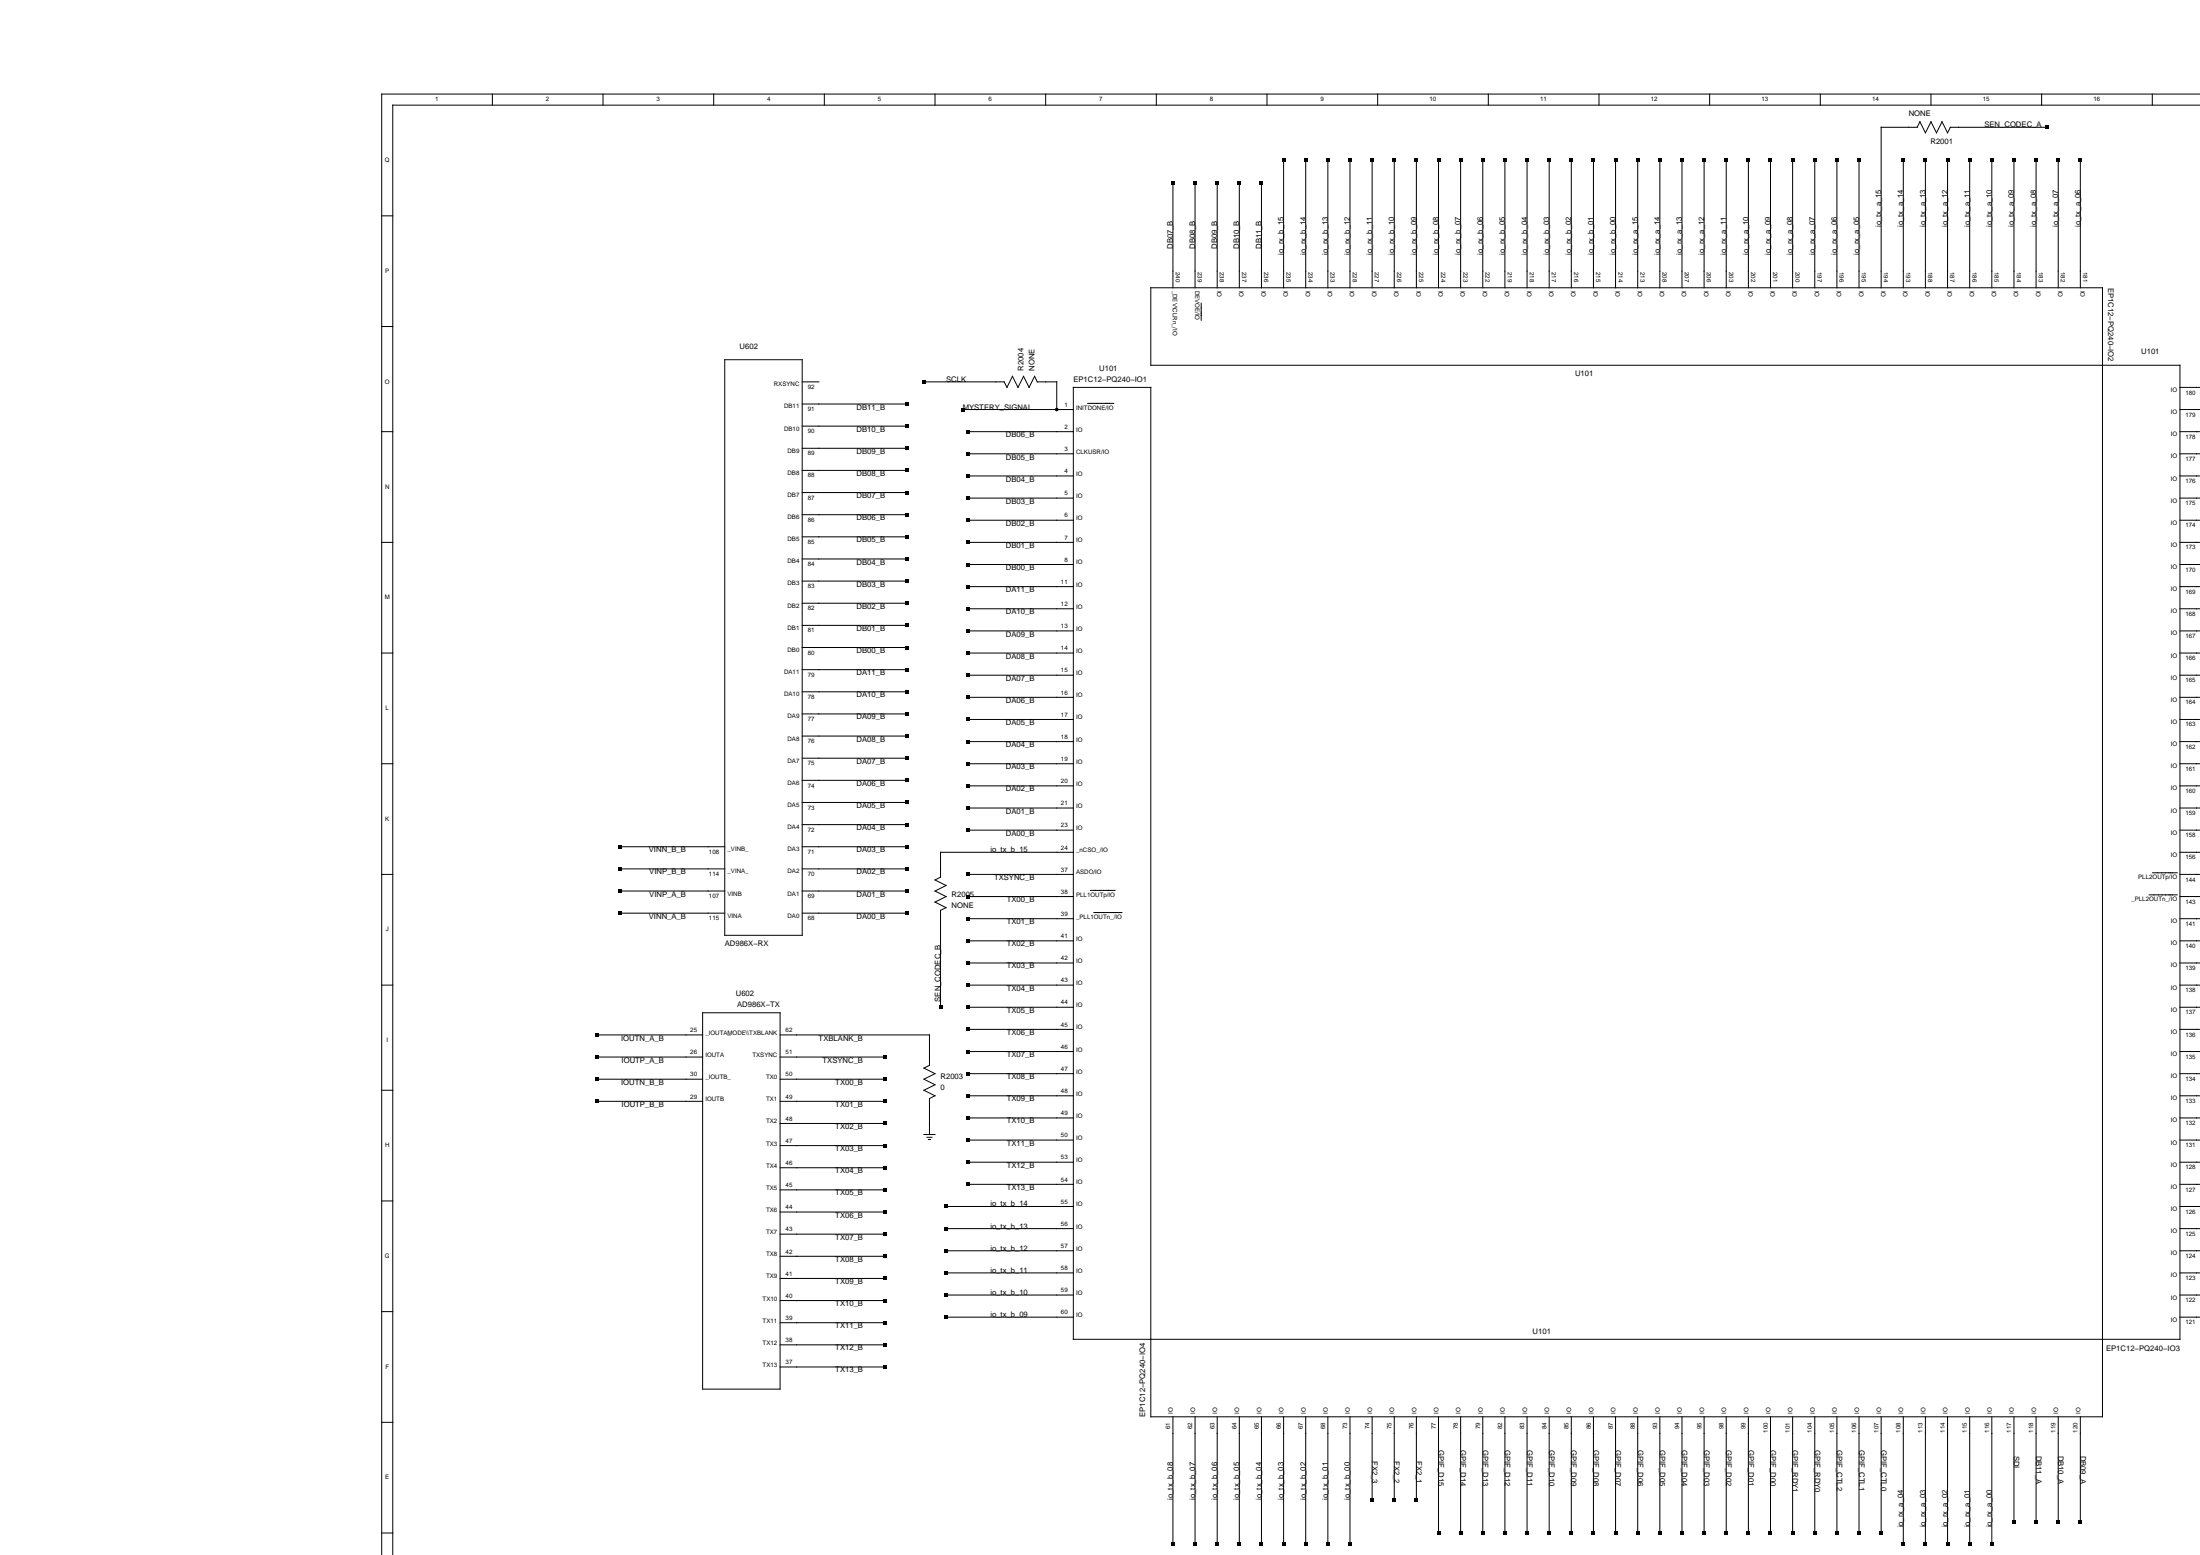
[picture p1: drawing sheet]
<svg xmlns="http://www.w3.org/2000/svg" width="297mm" height="210mm" viewBox="0 0 297 210" stroke-linecap="round" stroke-linejoin="round" font-family="sans-serif">
<g fill="none" stroke="#000" stroke-width=".14">
<path d="M66.5 12.7v1.5M81.4 12.7v1.5M96.4 12.7v1.5M111.3 12.7v1.5M126.2 12.7v1.5M141.2 12.7v1.5M156.1 12.7v1.5M171.1 12.7v1.5M186 12.7v1.5M200.9 12.7v1.5M215.9 12.7v1.5M230.8 12.7v1.5"/>
<path d="M245.8 12.7v1.5M258.8 17.2l.4-.8 .8 1.5 .7-1.5 .8 1.5 .7-1.5 .8 1.5 .3-.7h13.1M258.9 17.2h-4.9v21.6M260.7 12.7v1.5M275.7 12.7v1.5M290.6 12.7v1.5M297.1 12.7h-245.6v197.3M297.1 14.2h-244.1v195.8M51.5 29.1h1.5M155.4 38.8v10.5h138.9v131.5h-149.4v-128.5h10.5v138.9h128.5v-152.4zM158.4 24.7v14.1M161.4 24.7v14.1"/>
<path d="M164.3 24.7v14.1M167.3 24.7v14.1M170.3 24.7v14.1M173.3 21.7v17.1M176.3 21.7v17.1M179.3 21.7v17.1M182.3 21.7v17.1M185.3 21.7v17.1M188.2 21.7v17.1M191.2 21.7v17.1M194.2 21.7v17.1M197.2 21.7v17.1"/>
<path d="M200.2 21.7v17.1M203.2 21.7v17.1M206.2 21.7v17.1M209.2 21.7v17.1M212.2 21.7v17.1M215.1 21.7v17.1M218.1 21.7v17.1M221.1 21.7v17.1M224.1 21.7v17.1M227.1 21.7v17.1M230.1 21.7v17.1M233.1 21.7v17.1"/>
<path d="M236.1 21.7v17.1M239 21.7v17.1M242 21.7v17.1M245 21.7v17.1M248 21.7v17.1M251 21.7v17.1M257 21.7v17.1M260 21.7v17.1M263 21.7v17.1M265.9 21.7v17.1M268.9 21.7v17.1M271.9 21.7v17.1"/>
<path d="M274.9 21.7v17.1M277.9 21.7v17.1M280.9 21.7v17.1M51.5 58.3h1.5M51.5 44.1h1.5M97.9 48.6h10.4v77.7h-10.4zM108.3 57.5h14.2M108.3 54.5h14.2M108.3 51.5h2.3M124.7 51.5h10.9l.4 .8 .7-1.5 .7 1.5 .8-1.5 .7 1.5 .8-1.5 .4 .7h2.6v3.8M130 55.3h14.9M130.7 58.3h14.2"/>
<path d="M146.9 54.5h3.5M162.2 40.9v2.3M294.3 55.3h2.8M294.3 58.3h2.8M294.3 52.3h2.8M51.5 73.2h1.5M108.3 78.4h14.2M108.3 75.5h14.2M108.3 72.5h14.2M108.3 69.5h14.2M108.3 66.5h14.2M108.3 63.5h14.2"/>
<path d="M108.3 60.5h14.2M130.7 61.3h14.2M130.7 64.2h14.2M130.7 67.2h14.2M130.7 70.2h14.2M130.7 73.2h14.2M130.7 76.2h14.2M130.7 79.2h14.2M294.3 61.3h2.8M294.3 64.2h2.8M294.3 67.2h2.8M294.3 70.2h2.8"/>
<path d="M294.3 73.2h2.8M294.3 76.2h2.8M294.3 79.2h2.8M51.5 88.2h1.5M108.3 99.4h14.2M108.3 96.4h14.2M108.3 93.4h14.2M108.3 90.4h14.2M108.3 87.4h14.2M108.3 84.4h14.2M108.3 81.4h14.2M130.7 82.2h14.2"/>
<path d="M130.7 85.2h14.2M130.7 88.2h14.2M130.7 91.1h14.2M130.7 94.1h14.2M130.7 97.1h14.2M294.3 82.2h2.8M294.3 85.2h2.8M294.3 88.2h2.8M294.3 91.1h2.8M294.3 94.1h2.8M294.3 97.1h2.8M51.5 103.1h1.5"/>
<path d="M51.5 118h1.5M83.7 117.3h14.2M83.7 114.3h14.2M108.3 117.3h14.2M108.3 114.3h14.2M108.3 111.3h14.2M108.3 108.3h14.2M108.3 105.3h14.2M108.3 102.3h14.2M130.7 100.1h14.2M130.7 103.1h14.2M130.7 106.1h14.2"/>
<path d="M130.7 109.1h14.2M130.7 112.1h14.2M130.7 118h14.2M144.9 115h-17.9v3.4l-.8 .4 1.5 .7-1.5 .8 1.5 .7-1.5 .8 1.5 .7M290.6 117.8h3.4M294.3 100.1h2.8M294.3 103.1h2.8M294.3 106.1h2.8M294.3 109.1h2.8M294.3 112.1h2.8M294.3 115h2.8M294.3 118h2.8"/>
<path d="M51.5 133h1.5M80.7 139.7h14.2M83.7 123.3h14.2M83.7 120.3h14.2M94.9 136.7h10.4v50.8h-10.4zM105.3 139.7h20.2v4.1l-.8 .4 1.5 .7-1.5 .8 1.5 .7-1.5 .8 1.5 .7-.7 .4v4.8M108.3 123.3h14.2M108.3 120.3h14.2M127 122.9v13.1M127.7 122.5l-.7 .4M130.7 121h14.2M130.7 124h14.2"/>
<path d="M130.7 127h14.2M130.7 130h14.2M130.7 133h14.2M130.7 136h14.2M130.7 139h14.2M147.2 120.2h3.4M147.7 123.2h3.8M290.2 120.8h3.8M294.3 121h2.8M294.3 124h2.8M294.3 127h2.8M294.3 130h2.8"/>
<path d="M294.3 133h2.8M294.3 136h2.8M294.3 139h2.8M51.5 147.2h1.5M80.7 142.7h14.2M80.7 145.7h14.2M80.7 148.7h14.2M105.3 142.7h14.2M105.3 145.7h14.2M105.3 148.7h14.2M105.3 151.7h14.2M105.3 154.6h14.2"/>
<path d="M105.3 157.6h14.2M124.7 153.1h1.5M125.2 153.5h.6M125.3 153.8h.3M130.7 141.9h14.2M130.7 144.9h14.2M130.7 147.9h14.2M130.7 150.9h14.2M130.7 153.9h14.2M130.7 156.9h14.2M130.7 159.9h14.2M294.3 141.9h2.8"/>
<path d="M294.3 144.9h2.8M294.3 147.9h2.8M294.3 150.9h2.8M294.3 153.9h2.8M294.3 156.9h2.8M294.3 159.9h2.8M51.5 162.1h1.5M51.5 177.1h1.5M105.3 160.6h14.2M105.3 163.6h14.2M105.3 166.6h14.2M105.3 169.6h14.2"/>
<path d="M105.3 172.6h14.2M105.3 175.6h14.2M105.3 178.5h14.2M127.7 162.9h17.2M127.7 165.8h17.2M127.7 168.8h17.2M127.7 171.8h17.2M127.7 174.8h17.2M127.7 177.8h17.2M294.3 162.9h2.8M294.3 165.8h2.8M294.3 168.8h2.8"/>
<path d="M294.3 171.8h2.8M294.3 174.8h2.8M294.3 177.8h2.8M51.5 192h1.5M105.3 181.5h14.2M105.3 184.5h14.2M158.4 191.2v17.2M161.4 191.2v17.2M164.3 191.2v17.2M167.3 191.2v17.2M170.3 191.2v17.2M173.3 191.2v17.2"/>
<path d="M176.3 191.2v17.2M179.3 191.2v17.2M182.3 191.2v17.2M185.3 191.2v11.3M188.2 191.2v11.3M191.2 191.2v11.3M194.2 191.2v15.7M197.2 191.2v15.7M200.2 191.2v15.7M203.2 191.2v15.7M206.2 191.2v15.7M209.2 191.2v15.7"/>
<path d="M212.2 191.2v15.7M215.1 191.2v15.7M218.1 191.2v15.7M221.1 191.2v15.7M224.1 191.2v15.7M227.1 191.2v15.7M230.1 191.2v15.7M233.1 191.2v15.7M236.1 191.2v15.7M239 191.2v15.7M242 191.2v15.7M245 191.2v15.7"/>
<path d="M248 191.2v15.7M251 191.2v15.7M254 191.2v15.7M257 191.2v17.2M260 191.2v17.2M263 191.2v17.2M265.9 191.2v17.2M268.9 191.2v17.2M271.9 191.2v14.2M274.9 191.2v14.2M277.9 191.2v14.2M280.9 191.2v14.2"/>
<path d="M51.5 206.9h1.5"/>
</g>
<g fill="#000">
<path d="M276.2 17h.4v.4h-.4zM158.1 24.4h.5v.5h-.5zM161.1 24.4h.5v.5h-.5zM164.1 24.4h.5v.5h-.5zM167.1 24.4h.5v.5h-.5zM170.1 24.4h.4v.5h-.4zM173.1 21.4h.4v.5h-.4zM176.1 21.4h.4v.5h-.4zM179.1 21.4h.4v.5h-.4zM182 21.4h.5v.5h-.5zM185 21.4h.5v.5h-.5zM188 21.4h.5v.5h-.5z"/>
<path d="M191 21.4h.5v.5h-.5zM194 21.4h.4v.5h-.4zM197 21.4h.4v.5h-.4zM200 21.4h.4v.5h-.4zM203 21.4h.4v.5h-.4zM206 21.4h.4v.5h-.4zM208.9 21.4h.5v.5h-.5zM211.9 21.4h.5v.5h-.5zM214.9 21.4h.5v.5h-.5zM217.9 21.4h.5v.5h-.5zM220.9 21.4h.4v.5h-.4zM223.9 21.4h.4v.5h-.4z"/>
<path d="M226.9 21.4h.4v.5h-.4zM229.9 21.4h.4v.5h-.4zM232.8 21.4h.5v.5h-.5zM235.8 21.4h.5v.5h-.5zM238.8 21.4h.5v.5h-.5zM241.8 21.4h.5v.5h-.5zM244.8 21.4h.4v.5h-.4zM247.8 21.4h.4v.5h-.4zM250.8 21.4h.4v.5h-.4zM256.8 21.4h.4v.5h-.4zM259.7 21.4h.5v.5h-.5zM262.7 21.4h.5v.5h-.5z"/>
<path d="M265.7 21.4h.5v.5h-.5zM268.7 21.4h.5v.5h-.5zM271.7 21.4h.4v.5h-.4zM274.7 21.4h.4v.5h-.4zM277.7 21.4h.4v.5h-.4zM280.7 21.4h.4v.5h-.4zM122.3 57.3h.4v.4h-.4zM122.3 54.3h.4v.5h-.4zM124.5 51.3h.5v.5h-.5zM129.8 55.1h.4v.4h-.4zM130.5 58h.4v.5h-.4zM122.3 78.2h.4v.5h-.4z"/>
<path d="M122.3 75.2h.4v.5h-.4zM122.3 72.2h.4v.5h-.4zM122.3 69.3h.4v.4h-.4zM122.3 66.3h.4v.4h-.4zM122.3 63.3h.4v.4h-.4zM122.3 60.3h.4v.4h-.4zM130.5 79h.4v.4h-.4zM130.5 76h.4v.4h-.4zM130.5 73h.4v.4h-.4zM130.5 70h.4v.4h-.4zM130.5 67h.4v.5h-.4zM130.5 64h.4v.5h-.4z"/>
<path d="M130.5 61h.4v.5h-.4zM122.3 99.1h.4v.5h-.4zM122.3 96.1h.4v.5h-.4zM122.3 93.2h.4v.4h-.4zM122.3 90.2h.4v.4h-.4zM122.3 87.2h.4v.4h-.4zM122.3 84.2h.4v.4h-.4zM122.3 81.2h.4v.5h-.4zM130.5 99.9h.4v.4h-.4zM130.5 96.9h.4v.4h-.4zM130.5 93.9h.4v.5h-.4zM130.5 90.9h.4v.5h-.4z"/>
<path d="M130.5 87.9h.4v.5h-.4zM130.5 84.9h.4v.5h-.4zM130.5 82h.4v.4h-.4zM83.4 117.1h.5v.4h-.5zM83.4 114.1h.5v.4h-.5zM122.3 117.1h.4v.4h-.4zM122.3 114.1h.4v.4h-.4zM122.3 111.1h.4v.4h-.4zM122.3 108.1h.4v.4h-.4zM122.3 105.1h.4v.5h-.4zM122.3 102.1h.4v.5h-.4zM130.5 117.8h.4v.5h-.4z"/>
<path d="M130.5 111.8h.4v.5h-.4zM130.5 108.8h.4v.5h-.4zM130.5 105.9h.4v.4h-.4zM130.5 102.9h.4v.4h-.4zM80.4 139.5h.5v.4h-.5zM83.4 120.1h.5v.4h-.5zM83.4 123h.5v.5h-.5zM122.3 123h.4v.5h-.4zM122.3 120.1h.4v.4h-.4zM126.8 135.7h.4v.5h-.4zM130.5 138.7h.4v.5h-.4zM130.5 135.7h.4v.5h-.4z"/>
<path d="M130.5 132.8h.4v.4h-.4zM130.5 129.8h.4v.4h-.4zM130.5 126.8h.4v.4h-.4zM130.5 123.8h.4v.4h-.4zM130.5 120.8h.4v.4h-.4zM80.4 142.5h.5v.4h-.5zM80.4 148.4h.5v.5h-.5zM80.4 145.5h.5v.4h-.5zM119.3 157.4h.4v.5h-.4zM119.3 154.4h.4v.5h-.4zM119.3 151.4h.4v.5h-.4zM119.3 148.4h.4v.5h-.4z"/>
<path d="M119.3 145.5h.4v.4h-.4zM119.3 142.5h.4v.4h-.4zM130.5 159.6h.4v.5h-.4zM130.5 156.7h.4v.4h-.4zM130.5 153.7h.4v.4h-.4zM130.5 150.7h.4v.4h-.4zM130.5 147.7h.4v.4h-.4zM130.5 144.7h.4v.5h-.4zM130.5 141.7h.4v.5h-.4zM119.3 178.3h.4v.5h-.4zM119.3 175.3h.4v.5h-.4zM119.3 172.3h.4v.5h-.4z"/>
<path d="M119.3 169.4h.4v.4h-.4zM119.3 166.4h.4v.4h-.4zM119.3 163.4h.4v.4h-.4zM119.3 160.4h.4v.4h-.4zM127.5 162.6h.5v.5h-.5zM127.5 171.6h.5v.4h-.5zM127.5 165.6h.5v.5h-.5zM127.5 168.6h.5v.5h-.5zM127.5 174.6h.5v.4h-.5zM127.5 177.6h.5v.4h-.5zM119.3 184.3h.4v.4h-.4zM119.3 181.3h.4v.5h-.4z"/>
<path d="M158.1 208.2h.5v.5h-.5zM161.1 208.2h.5v.5h-.5zM164.1 208.2h.5v.5h-.5zM167.1 208.2h.5v.5h-.5zM170.1 208.2h.4v.5h-.4zM173.1 208.2h.4v.5h-.4zM176.1 208.2h.4v.5h-.4zM179.1 208.2h.4v.5h-.4zM182 208.2h.5v.5h-.5zM185 202.2h.5v.5h-.5zM188 202.2h.5v.5h-.5zM191 202.2h.5v.5h-.5z"/>
<path d="M194 206.7h.4v.5h-.4zM197 206.7h.4v.5h-.4zM200 206.7h.4v.5h-.4zM203 206.7h.4v.5h-.4zM206 206.7h.4v.5h-.4zM208.9 206.7h.5v.5h-.5zM211.9 206.7h.5v.5h-.5zM214.9 206.7h.5v.5h-.5zM217.9 206.7h.5v.5h-.5zM220.9 206.7h.4v.5h-.4zM223.9 206.7h.4v.5h-.4zM226.9 206.7h.4v.5h-.4z"/>
<path d="M229.9 206.7h.4v.5h-.4zM232.8 206.7h.5v.5h-.5zM235.8 206.7h.5v.5h-.5zM238.8 206.7h.5v.5h-.5zM241.8 206.7h.5v.5h-.5zM244.8 206.7h.4v.5h-.4zM247.8 206.7h.4v.5h-.4zM250.8 206.7h.4v.5h-.4zM253.8 206.7h.4v.5h-.4zM256.8 208.2h.4v.5h-.4zM259.7 208.2h.5v.5h-.5zM262.7 208.2h.5v.5h-.5z"/>
<path d="M265.7 208.2h.5v.5h-.5zM268.7 208.2h.5v.5h-.5zM271.7 205.2h.4v.5h-.4zM274.7 205.2h.4v.5h-.4zM277.7 205.2h.4v.5h-.4zM280.7 205.2h.4v.5h-.4z"/>
<circle cx="142.7" cy="55.3" r=".22"/>
</g>
<g font-size="1">
<text x="257.7" y="15.7">NONE</text>
<text x="267.9" y="17.2">SEN_CODEC_A</text>
<text x="260.6" y="19.4">R2001</text>
<text x="158.4" y="33.6" transform="rotate(-90 158.4 33.6)">DB07_B</text>
<text x="161.4" y="33.6" transform="rotate(-90 161.4 33.6)">DB08_B</text>
<text x="164.3" y="33.6" transform="rotate(-90 164.3 33.6)">DB09_B</text>
<text x="167.3" y="33.6" transform="rotate(-90 167.3 33.6)">DB10_B</text>
<text x="170.3" y="33.6" transform="rotate(-90 170.3 33.6)">DB11_B</text>
<text x="173.3" y="34.4" transform="rotate(-90 173.3 34.4)">io_rx_b_15</text>
<text x="176.3" y="34.4" transform="rotate(-90 176.3 34.4)">io_rx_b_14</text>
<text x="179.3" y="34.4" transform="rotate(-90 179.3 34.4)">io_rx_b_13</text>
<text x="182.3" y="34.4" transform="rotate(-90 182.3 34.4)">io_rx_b_12</text>
<text x="185.3" y="34.4" transform="rotate(-90 185.3 34.4)">io_rx_b_11</text>
<text x="188.2" y="34.4" transform="rotate(-90 188.2 34.4)">io_rx_b_10</text>
<text x="191.2" y="34.4" transform="rotate(-90 191.2 34.4)">io_rx_b_09</text>
<text x="194.2" y="34.4" transform="rotate(-90 194.2 34.4)">io_rx_b_08</text>
<text x="197.2" y="34.4" transform="rotate(-90 197.2 34.4)">io_rx_b_07</text>
<text x="200.2" y="34.4" transform="rotate(-90 200.2 34.4)">io_rx_b_06</text>
<text x="203.2" y="34.4" transform="rotate(-90 203.2 34.4)">io_rx_b_05</text>
<text x="206.2" y="34.4" transform="rotate(-90 206.2 34.4)">io_rx_b_04</text>
<text x="209.2" y="34.4" transform="rotate(-90 209.2 34.4)">io_rx_b_03</text>
<text x="212.2" y="34.4" transform="rotate(-90 212.2 34.4)">io_rx_b_02</text>
<text x="215.1" y="34.4" transform="rotate(-90 215.1 34.4)">io_rx_b_01</text>
<text x="218.1" y="34.4" transform="rotate(-90 218.1 34.4)">io_rx_b_00</text>
<text x="221.1" y="34.4" transform="rotate(-90 221.1 34.4)">io_rx_a_15</text>
<text x="224.1" y="34.4" transform="rotate(-90 224.1 34.4)">io_rx_a_14</text>
<text x="227.1" y="34.4" transform="rotate(-90 227.1 34.4)">io_rx_a_13</text>
<text x="230.1" y="34.4" transform="rotate(-90 230.1 34.4)">io_rx_a_12</text>
<text x="233.1" y="34.4" transform="rotate(-90 233.1 34.4)">io_rx_a_11</text>
<text x="236.1" y="34.4" transform="rotate(-90 236.1 34.4)">io_rx_a_10</text>
<text x="239" y="34.4" transform="rotate(-90 239 34.4)">io_rx_a_09</text>
<text x="242" y="34.4" transform="rotate(-90 242 34.4)">io_rx_a_08</text>
<text x="245" y="34.4" transform="rotate(-90 245 34.4)">io_rx_a_07</text>
<text x="248" y="34.4" transform="rotate(-90 248 34.4)">io_rx_a_06</text>
<text x="251" y="34.4" transform="rotate(-90 251 34.4)">io_rx_a_05</text>
<text x="254" y="30.6" transform="rotate(-90 254 30.6)">io_tx_a_15</text>
<text x="257" y="30.6" transform="rotate(-90 257 30.6)">io_tx_a_14</text>
<text x="260" y="30.6" transform="rotate(-90 260 30.6)">io_tx_a_13</text>
<text x="263" y="30.6" transform="rotate(-90 263 30.6)">io_tx_a_12</text>
<text x="265.9" y="30.6" transform="rotate(-90 265.9 30.6)">io_tx_a_11</text>
<text x="268.9" y="30.6" transform="rotate(-90 268.9 30.6)">io_tx_a_10</text>
<text x="271.9" y="30.6" transform="rotate(-90 271.9 30.6)">io_tx_a_09</text>
<text x="274.9" y="30.6" transform="rotate(-90 274.9 30.6)">io_tx_a_08</text>
<text x="277.9" y="30.6" transform="rotate(-90 277.9 30.6)">io_tx_a_07</text>
<text x="280.9" y="30.6" transform="rotate(-90 280.9 30.6)">io_tx_a_06</text>
<text x="284.6" y="38.8" transform="rotate(90 284.6 38.8)">EP1C12−PQ240−IO2</text>
<text x="99.9" y="47.1">U602</text>
<text x="289.1" y="47.8">U101</text>
<text x="127.7" y="51.5">SCLK</text>
<text x="138.2" y="50.1" transform="rotate(-90 138.2 50.1)">R2004</text>
<text x="139.7" y="50.1" transform="rotate(-90 139.7 50.1)">NONE</text>
<text x="144.9" y="51.5">EP1C12−PQ240−IO1</text>
<text x="148.4" y="50.1">U101</text>
<text x="212.7" y="50.8">U101</text>
<text x="115.7" y="58.3">DB10_B</text>
<text x="115.7" y="55.3">DB11_B</text>
<text x="130" y="55.3">MYSTERY_SIGNAL</text>
<text x="135.8" y="59">DB06_B</text>
<text x="115.7" y="64.3">DB08_B</text>
<text x="115.7" y="61.3">DB09_B</text>
<text x="135.8" y="65">DB04_B</text>
<text x="135.8" y="62">DB05_B</text>
<text x="115.7" y="70.2">DB06_B</text>
<text x="115.7" y="67.2">DB07_B</text>
<text x="135.8" y="71">DB02_B</text>
<text x="135.8" y="68">DB03_B</text>
<text x="115.7" y="76.2">DB04_B</text>
<text x="115.7" y="73.2">DB05_B</text>
<text x="135.8" y="77">DB00_B</text>
<text x="135.8" y="74">DB01_B</text>
<text x="115.7" y="82.2">DB02_B</text>
<text x="115.7" y="79.2">DB03_B</text>
<text x="135.8" y="82.9">DA10_B</text>
<text x="135.8" y="79.9">DA11_B</text>
<text x="115.7" y="88.1">DB00_B</text>
<text x="115.7" y="85.2">DB01_B</text>
<text x="135.8" y="88.9">DA08_B</text>
<text x="135.8" y="85.9">DA09_B</text>
<text x="115.7" y="94.1">DA10_B</text>
<text x="115.7" y="91.2">DA11_B</text>
<text x="135.8" y="94.9">DA06_B</text>
<text x="135.8" y="91.9">DA07_B</text>
<text x="115.7" y="100.1">DA08_B</text>
<text x="115.7" y="97.1">DA09_B</text>
<text x="135.8" y="100.8">DA04_B</text>
<text x="135.8" y="97.9">DA05_B</text>
<text x="115.7" y="106.1">DA06_B</text>
<text x="115.7" y="103.1">DA07_B</text>
<text x="135.8" y="106.8">DA02_B</text>
<text x="135.8" y="103.9">DA03_B</text>
<text x="115.7" y="112.1">DA04_B</text>
<text x="115.7" y="109.1">DA05_B</text>
<text x="135.8" y="112.8">DA00_B</text>
<text x="135.8" y="109.8">DA01_B</text>
<text x="87.6" y="115.1">VINN_B_B</text>
<text x="87.7" y="118">VINP_B_B</text>
<text x="115.7" y="118">DA02_B</text>
<text x="115.7" y="115.1">DA03_B</text>
<text x="133.7" y="115">io_tx_b_15</text>
<text x="134.2" y="118.8">TXSYNC_B</text>
<text x="87.6" y="124">VINN_A_B</text>
<text x="87.7" y="121">VINP_A_B</text>
<text x="115.7" y="124">DA00_B</text>
<text x="115.7" y="121">DA01_B</text>
<text x="128.5" y="121">R2005</text>
<text x="128.5" y="122.5">NONE</text>
<text x="135.9" y="124.8">TX01_B</text>
<text x="135.9" y="121.8">TX00_B</text>
<text x="97.9" y="127.8">AD986X−RX</text>
<text x="135.9" y="130.7">TX03_B</text>
<text x="135.9" y="127.8">TX02_B</text>
<text x="99.3" y="134.5">U602</text>
<text x="99.5" y="136">AD986X−TX</text>
<text x="127" y="135.2" transform="rotate(-90 127 135.2)">SEN_CODEC_B</text>
<text x="135.9" y="136.7">TX05_B</text>
<text x="135.9" y="133.7">TX04_B</text>
<text x="83.9" y="140.5">IOUTN_A_B</text>
<text x="83.9" y="143.4">IOUTP_A_B</text>
<text x="110.5" y="140.5">TXBLANK_B</text>
<text x="111.1" y="143.4">TXSYNC_B</text>
<text x="135.9" y="142.7">TX07_B</text>
<text x="135.9" y="139.7">TX06_B</text>
<text x="83.9" y="146.5">IOUTN_B_B</text>
<text x="83.9" y="149.4">IOUTP_B_B</text>
<text x="112.8" y="149.4">TX01_B</text>
<text x="112.8" y="146.4">TX00_B</text>
<text x="127" y="145.7">R2003</text>
<text x="127" y="147.2">0</text>
<text x="135.9" y="148.7">TX09_B</text>
<text x="135.9" y="145.7">TX08_B</text>
<text x="112.8" y="155.4">TX03_B</text>
<text x="112.8" y="152.4">TX02_B</text>
<text x="135.9" y="154.7">TX11_B</text>
<text x="135.9" y="151.6">TX10_B</text>
<text x="112.8" y="161.4">TX05_B</text>
<text x="112.8" y="158.4">TX04_B</text>
<text x="135.9" y="160.6">TX13_B</text>
<text x="135.9" y="157.6">TX12_B</text>
<text x="112.8" y="167.4">TX07_B</text>
<text x="112.8" y="164.3">TX06_B</text>
<text x="133.7" y="162.9">io_tx_b_14</text>
<text x="133.7" y="165.8">io_tx_b_13</text>
<text x="112.8" y="173.3">TX09_B</text>
<text x="112.8" y="170.3">TX08_B</text>
<text x="133.7" y="171.8">io_tx_b_11</text>
<text x="133.7" y="168.8">io_tx_b_12</text>
<text x="112.8" y="179.3">TX11_B</text>
<text x="112.8" y="176.3">TX10_B</text>
<text x="133.7" y="174.8">io_tx_b_10</text>
<text x="133.7" y="177.8">io_tx_b_09</text>
<text x="112.8" y="185.3">TX13_B</text>
<text x="112.8" y="182.3">TX12_B</text>
<text x="206.9" y="180.1">U101</text>
<text x="284.4" y="182.3">EP1C12−PQ240−IO3</text>
<text x="154.6" y="191.2" transform="rotate(-90 154.6 191.2)">EP1C12−PQ240−IO4</text>
<text x="185.3" y="197.2" transform="rotate(90 185.3 197.2)">FX2_3</text>
<text x="188.2" y="197.2" transform="rotate(90 188.2 197.2)">FX2_2</text>
<text x="191.2" y="197.2" transform="rotate(90 191.2 197.2)">FX2_1</text>
<text x="194.2" y="195.7" transform="rotate(90 194.2 195.7)">GPIF_D15</text>
<text x="197.2" y="195.7" transform="rotate(90 197.2 195.7)">GPIF_D14</text>
<text x="200.2" y="195.7" transform="rotate(90 200.2 195.7)">GPIF_D13</text>
<text x="203.2" y="195.7" transform="rotate(90 203.2 195.7)">GPIF_D12</text>
<text x="206.2" y="195.7" transform="rotate(90 206.2 195.7)">GPIF_D11</text>
<text x="209.2" y="195.7" transform="rotate(90 209.2 195.7)">GPIF_D10</text>
<text x="212.2" y="195.7" transform="rotate(90 212.2 195.7)">GPIF_D09</text>
<text x="215.1" y="195.7" transform="rotate(90 215.1 195.7)">GPIF_D08</text>
<text x="218.1" y="195.7" transform="rotate(90 218.1 195.7)">GPIF_D07</text>
<text x="221.1" y="195.7" transform="rotate(90 221.1 195.7)">GPIF_D06</text>
<text x="224.1" y="195.7" transform="rotate(90 224.1 195.7)">GPIF_D05</text>
<text x="227.1" y="195.7" transform="rotate(90 227.1 195.7)">GPIF_D04</text>
<text x="230.1" y="195.7" transform="rotate(90 230.1 195.7)">GPIF_D03</text>
<text x="233.1" y="195.7" transform="rotate(90 233.1 195.7)">GPIF_D02</text>
<text x="236.1" y="195.7" transform="rotate(90 236.1 195.7)">GPIF_D01</text>
<text x="239" y="195.7" transform="rotate(90 239 195.7)">GPIF_D00</text>
<text x="242" y="195.7" transform="rotate(90 242 195.7)">GPIF_RDY1</text>
<text x="245" y="195.7" transform="rotate(90 245 195.7)">GPIF_RDY0</text>
<text x="248" y="195.7" transform="rotate(90 248 195.7)">GPIF_CTL2</text>
<text x="251" y="195.7" transform="rotate(90 251 195.7)">GPIF_CTL1</text>
<text x="254" y="195.7" transform="rotate(90 254 195.7)">GPIF_CTL0</text>
<text x="271.9" y="196.5" transform="rotate(90 271.9 196.5)">SDI</text>
<text x="274.9" y="196.5" transform="rotate(90 274.9 196.5)">DB11_A</text>
<text x="277.9" y="196.5" transform="rotate(90 277.9 196.5)">DB10_A</text>
<text x="280.9" y="196.5" transform="rotate(90 280.9 196.5)">DB09_A</text>
<text x="158.4" y="202.5" transform="rotate(-90 158.4 202.5)">io_tx_b_08</text>
<text x="161.4" y="202.5" transform="rotate(-90 161.4 202.5)">io_tx_b_07</text>
<text x="164.3" y="202.5" transform="rotate(-90 164.3 202.5)">io_tx_b_06</text>
<text x="167.3" y="202.5" transform="rotate(-90 167.3 202.5)">io_tx_b_05</text>
<text x="170.3" y="202.5" transform="rotate(-90 170.3 202.5)">io_tx_b_04</text>
<text x="173.3" y="202.5" transform="rotate(-90 173.3 202.5)">io_tx_b_03</text>
<text x="176.3" y="202.5" transform="rotate(-90 176.3 202.5)">io_tx_b_02</text>
<text x="179.3" y="202.5" transform="rotate(-90 179.3 202.5)">io_tx_b_01</text>
<text x="182.3" y="202.5" transform="rotate(-90 182.3 202.5)">io_tx_b_00</text>
<text x="257" y="206.2" transform="rotate(-90 257 206.2)">io_rx_a_04</text>
<text x="260" y="206.2" transform="rotate(-90 260 206.2)">io_rx_a_03</text>
<text x="263" y="206.2" transform="rotate(-90 263 206.2)">io_rx_a_02</text>
<text x="265.9" y="206.2" transform="rotate(-90 265.9 206.2)">io_rx_a_01</text>
<text x="268.9" y="206.2" transform="rotate(-90 268.9 206.2)">io_rx_a_00</text>
</g>
<g font-size=".8">
<text x="58.8" y="13.7">1</text>
<text x="73.7" y="13.7">2</text>
<text x="88.7" y="13.7">3</text>
<text x="103.6" y="13.7">4</text>
<text x="118.5" y="13.7">5</text>
<text x="133.5" y="13.7">6</text>
<text x="148.4" y="13.7">7</text>
<text x="163.4" y="13.7">8</text>
<text x="178.3" y="13.7">9</text>
<text x="193" y="13.7">10</text>
<text x="208" y="13.7">11</text>
<text x="222.9" y="13.7">12</text>
<text x="237.8" y="13.7">13</text>
<text x="252.8" y="13.7">14</text>
<text x="267.7" y="13.7">15</text>
<text x="282.7" y="13.7">16</text>
<text x="52" y="21.9">Q</text>
<text x="52" y="36.8">P</text>
<text x="158.4" y="39.2" transform="rotate(90 158.4 39.2)">_DEV\CLRn_/IO</text>
<text x="158.7" y="36.7" transform="rotate(90 158.7 36.7)">240</text>
<text x="161.4" y="39.2" transform="rotate(90 161.4 39.2)">DEVOE/IO</text>
<text x="161.7" y="36.7" transform="rotate(90 161.7 36.7)">239</text>
<text x="164.3" y="39.2" transform="rotate(90 164.3 39.2)">IO</text>
<text x="164.7" y="36.7" transform="rotate(90 164.7 36.7)">238</text>
<text x="167.3" y="39.2" transform="rotate(90 167.3 39.2)">IO</text>
<text x="167.7" y="36.7" transform="rotate(90 167.7 36.7)">237</text>
<text x="170.3" y="39.2" transform="rotate(90 170.3 39.2)">IO</text>
<text x="170.7" y="36.7" transform="rotate(90 170.7 36.7)">236</text>
<text x="173.3" y="39.2" transform="rotate(90 173.3 39.2)">IO</text>
<text x="173.7" y="36.7" transform="rotate(90 173.7 36.7)">235</text>
<text x="176.3" y="39.2" transform="rotate(90 176.3 39.2)">IO</text>
<text x="176.7" y="36.7" transform="rotate(90 176.7 36.7)">234</text>
<text x="179.3" y="39.2" transform="rotate(90 179.3 39.2)">IO</text>
<text x="179.7" y="36.7" transform="rotate(90 179.7 36.7)">233</text>
<text x="182.3" y="39.2" transform="rotate(90 182.3 39.2)">IO</text>
<text x="182.6" y="36.7" transform="rotate(90 182.6 36.7)">228</text>
<text x="185.3" y="39.2" transform="rotate(90 185.3 39.2)">IO</text>
<text x="185.6" y="36.7" transform="rotate(90 185.6 36.7)">227</text>
<text x="188.2" y="39.2" transform="rotate(90 188.2 39.2)">IO</text>
<text x="188.6" y="36.7" transform="rotate(90 188.6 36.7)">226</text>
<text x="191.2" y="39.2" transform="rotate(90 191.2 39.2)">IO</text>
<text x="191.6" y="36.7" transform="rotate(90 191.6 36.7)">225</text>
<text x="194.2" y="39.2" transform="rotate(90 194.2 39.2)">IO</text>
<text x="194.6" y="36.7" transform="rotate(90 194.6 36.7)">224</text>
<text x="197.2" y="39.2" transform="rotate(90 197.2 39.2)">IO</text>
<text x="197.6" y="36.7" transform="rotate(90 197.6 36.7)">223</text>
<text x="200.2" y="39.2" transform="rotate(90 200.2 39.2)">IO</text>
<text x="200.6" y="36.7" transform="rotate(90 200.6 36.7)">222</text>
<text x="203.2" y="39.2" transform="rotate(90 203.2 39.2)">IO</text>
<text x="203.6" y="36.7" transform="rotate(90 203.6 36.7)">219</text>
<text x="206.2" y="39.2" transform="rotate(90 206.2 39.2)">IO</text>
<text x="206.6" y="36.7" transform="rotate(90 206.6 36.7)">218</text>
<text x="209.2" y="39.2" transform="rotate(90 209.2 39.2)">IO</text>
<text x="209.5" y="36.7" transform="rotate(90 209.5 36.7)">217</text>
<text x="212.2" y="39.2" transform="rotate(90 212.2 39.2)">IO</text>
<text x="212.5" y="36.7" transform="rotate(90 212.5 36.7)">216</text>
<text x="215.1" y="39.2" transform="rotate(90 215.1 39.2)">IO</text>
<text x="215.5" y="36.7" transform="rotate(90 215.5 36.7)">215</text>
<text x="218.1" y="39.2" transform="rotate(90 218.1 39.2)">IO</text>
<text x="218.5" y="36.7" transform="rotate(90 218.5 36.7)">214</text>
<text x="221.1" y="39.2" transform="rotate(90 221.1 39.2)">IO</text>
<text x="221.5" y="36.7" transform="rotate(90 221.5 36.7)">213</text>
<text x="224.1" y="39.2" transform="rotate(90 224.1 39.2)">IO</text>
<text x="224.5" y="36.7" transform="rotate(90 224.5 36.7)">208</text>
<text x="227.1" y="39.2" transform="rotate(90 227.1 39.2)">IO</text>
<text x="227.5" y="36.7" transform="rotate(90 227.5 36.7)">207</text>
<text x="230.1" y="39.2" transform="rotate(90 230.1 39.2)">IO</text>
<text x="230.5" y="36.7" transform="rotate(90 230.5 36.7)">206</text>
<text x="233.1" y="39.2" transform="rotate(90 233.1 39.2)">IO</text>
<text x="233.4" y="36.7" transform="rotate(90 233.4 36.7)">203</text>
<text x="236.1" y="39.2" transform="rotate(90 236.1 39.2)">IO</text>
<text x="236.4" y="36.7" transform="rotate(90 236.4 36.7)">202</text>
<text x="239" y="39.2" transform="rotate(90 239 39.2)">IO</text>
<text x="239.4" y="36.7" transform="rotate(90 239.4 36.7)">201</text>
<text x="242" y="39.2" transform="rotate(90 242 39.2)">IO</text>
<text x="242.4" y="36.7" transform="rotate(90 242.4 36.7)">200</text>
<text x="245" y="39.2" transform="rotate(90 245 39.2)">IO</text>
<text x="245.4" y="36.7" transform="rotate(90 245.4 36.7)">197</text>
<text x="248" y="39.2" transform="rotate(90 248 39.2)">IO</text>
<text x="248.4" y="36.7" transform="rotate(90 248.4 36.7)">196</text>
<text x="251" y="39.2" transform="rotate(90 251 39.2)">IO</text>
<text x="251.4" y="36.7" transform="rotate(90 251.4 36.7)">195</text>
<text x="254" y="39.2" transform="rotate(90 254 39.2)">IO</text>
<text x="254.4" y="36.7" transform="rotate(90 254.4 36.7)">194</text>
<text x="257" y="39.2" transform="rotate(90 257 39.2)">IO</text>
<text x="257.4" y="36.7" transform="rotate(90 257.4 36.7)">193</text>
<text x="260" y="39.2" transform="rotate(90 260 39.2)">IO</text>
<text x="260.3" y="36.7" transform="rotate(90 260.3 36.7)">188</text>
<text x="263" y="39.2" transform="rotate(90 263 39.2)">IO</text>
<text x="263.3" y="36.7" transform="rotate(90 263.3 36.7)">187</text>
<text x="265.9" y="39.2" transform="rotate(90 265.9 39.2)">IO</text>
<text x="266.3" y="36.7" transform="rotate(90 266.3 36.7)">186</text>
<text x="268.9" y="39.2" transform="rotate(90 268.9 39.2)">IO</text>
<text x="269.3" y="36.7" transform="rotate(90 269.3 36.7)">185</text>
<text x="271.9" y="39.2" transform="rotate(90 271.9 39.2)">IO</text>
<text x="272.3" y="36.7" transform="rotate(90 272.3 36.7)">184</text>
<text x="274.9" y="39.2" transform="rotate(90 274.9 39.2)">IO</text>
<text x="275.3" y="36.7" transform="rotate(90 275.3 36.7)">183</text>
<text x="277.9" y="39.2" transform="rotate(90 277.9 39.2)">IO</text>
<text x="278.3" y="36.7" transform="rotate(90 278.3 36.7)">182</text>
<text x="280.9" y="39.2" transform="rotate(90 280.9 39.2)">IO</text>
<text x="281.3" y="36.7" transform="rotate(90 281.3 36.7)">181</text>
<text x="52" y="51.8">O</text>
<text x="104.5" y="52.2">RXSYNC</text>
<text x="109.1" y="52.5">92</text>
<text x="293.1" y="52.9">IO</text>
<text x="295.1" y="53.3">180</text>
<text x="105.9" y="58.1">DB10</text>
<text x="105.9" y="55.1">DB11</text>
<text x="109.1" y="58.5">90</text>
<text x="109.1" y="55.5">91</text>
<text x="143.7" y="54.9">1</text>
<text x="143.7" y="57.9">2</text>
<text x="145.3" y="55.3">INITDONE/IO</text>
<text x="145.3" y="58.3">IO</text>
<text x="293.1" y="58.9">IO</text>
<text x="293.1" y="55.9">IO</text>
<text x="295.1" y="59.2">178</text>
<text x="295.1" y="56.2">179</text>
<text x="52" y="66">N</text>
<text x="106.3" y="64.1">DB8</text>
<text x="106.3" y="61.1">DB9</text>
<text x="109.1" y="64.4">88</text>
<text x="109.1" y="61.5">89</text>
<text x="143.7" y="60.9">3</text>
<text x="143.7" y="63.9">4</text>
<text x="145.3" y="61.3">CLKUSR/IO</text>
<text x="145.3" y="64.2">IO</text>
<text x="293.1" y="64.9">IO</text>
<text x="293.1" y="61.9">IO</text>
<text x="295.1" y="65.2">176</text>
<text x="295.1" y="62.2">177</text>
<text x="106.3" y="70.1">DB6</text>
<text x="106.3" y="67.1">DB7</text>
<text x="109.1" y="70.4">86</text>
<text x="109.1" y="67.5">87</text>
<text x="143.7" y="66.9">5</text>
<text x="143.7" y="69.8">6</text>
<text x="145.3" y="67.2">IO</text>
<text x="145.3" y="70.2">IO</text>
<text x="293.1" y="70.8">IO</text>
<text x="293.1" y="67.8">IO</text>
<text x="295.1" y="71.2">174</text>
<text x="295.1" y="68.2">175</text>
<text x="106.3" y="76.1">DB4</text>
<text x="106.3" y="73.1">DB5</text>
<text x="109.1" y="76.4">84</text>
<text x="109.1" y="73.4">85</text>
<text x="143.7" y="72.8">7</text>
<text x="143.7" y="75.8">8</text>
<text x="145.3" y="73.2">IO</text>
<text x="145.3" y="76.2">IO</text>
<text x="293.1" y="76.8">IO</text>
<text x="293.1" y="73.8">IO</text>
<text x="295.1" y="77.1">170</text>
<text x="295.1" y="74.2">173</text>
<text x="51.9" y="80.9">M</text>
<text x="106.3" y="82">DB2</text>
<text x="106.3" y="79">DB3</text>
<text x="109.1" y="82.4">82</text>
<text x="109.1" y="79.4">83</text>
<text x="143.2" y="78.8">11</text>
<text x="143.2" y="81.8">12</text>
<text x="145.3" y="79.2">IO</text>
<text x="145.3" y="82.2">IO</text>
<text x="293.1" y="82.8">IO</text>
<text x="293.1" y="79.8">IO</text>
<text x="295.1" y="83.1">168</text>
<text x="295.1" y="80.2">169</text>
<text x="106.3" y="88">DB0</text>
<text x="106.3" y="85">DB1</text>
<text x="109.1" y="88.4">80</text>
<text x="109.1" y="85.4">81</text>
<text x="143.2" y="84.8">13</text>
<text x="143.2" y="87.8">14</text>
<text x="145.3" y="85.2">IO</text>
<text x="145.3" y="88.2">IO</text>
<text x="293.1" y="88.8">IO</text>
<text x="293.1" y="85.8">IO</text>
<text x="295.1" y="89.1">166</text>
<text x="295.1" y="86.1">167</text>
<text x="52.1" y="95.8">L</text>
<text x="105.9" y="94">DA10</text>
<text x="105.9" y="91">DA11</text>
<text x="109.1" y="94.3">78</text>
<text x="109.1" y="91.4">79</text>
<text x="143.2" y="90.8">15</text>
<text x="143.2" y="93.8">16</text>
<text x="145.3" y="91.1">IO</text>
<text x="145.3" y="94.1">IO</text>
<text x="293.1" y="94.8">IO</text>
<text x="293.1" y="91.7">IO</text>
<text x="295.1" y="95.1">164</text>
<text x="295.1" y="92.1">165</text>
<text x="106.3" y="100">DA8</text>
<text x="106.3" y="97">DA9</text>
<text x="109.1" y="100.3">76</text>
<text x="109.1" y="97.3">77</text>
<text x="143.2" y="96.7">17</text>
<text x="143.2" y="99.7">18</text>
<text x="145.3" y="97.1">IO</text>
<text x="145.3" y="100.1">IO</text>
<text x="293.1" y="100.7">IO</text>
<text x="293.1" y="97.7">IO</text>
<text x="295.1" y="101.1">162</text>
<text x="295.1" y="98.1">163</text>
<text x="106.3" y="105.9">DA6</text>
<text x="106.3" y="103">DA7</text>
<text x="109.1" y="106.3">74</text>
<text x="109.1" y="103.3">75</text>
<text x="143.2" y="102.7">19</text>
<text x="143.2" y="105.7">20</text>
<text x="145.3" y="103.1">IO</text>
<text x="145.3" y="106.1">IO</text>
<text x="293.1" y="106.7">IO</text>
<text x="293.1" y="103.7">IO</text>
<text x="295.1" y="107">160</text>
<text x="295.1" y="104.1">161</text>
<text x="52" y="110.8">K</text>
<text x="106.3" y="111.9">DA4</text>
<text x="106.3" y="108.9">DA5</text>
<text x="109.1" y="112.3">72</text>
<text x="109.1" y="109.3">73</text>
<text x="143.2" y="108.7">21</text>
<text x="143.2" y="111.7">23</text>
<text x="145.3" y="109.1">IO</text>
<text x="145.3" y="112.1">IO</text>
<text x="293.1" y="112.7">IO</text>
<text x="293.1" y="109.7">IO</text>
<text x="295.1" y="113">158</text>
<text x="295.1" y="110">159</text>
<text x="95.7" y="118.3">114</text>
<text x="95.7" y="115.2">108</text>
<text x="98.2" y="117.9">_VINA_</text>
<text x="98.2" y="114.9">_VINB_</text>
<text x="106.3" y="117.9">DA2</text>
<text x="106.3" y="114.9">DA3</text>
<text x="109.1" y="118.3">70</text>
<text x="109.1" y="115.2">71</text>
<text x="143.2" y="114.7">24</text>
<text x="143.2" y="117.7">37</text>
<text x="145.3" y="115">_nCSO_/IO</text>
<text x="145.3" y="118">ASDO/IO</text>
<text x="288.7" y="118.6">PLL2OUTp/IO</text>
<text x="293.1" y="115.7">IO</text>
<text x="295.1" y="119">144</text>
<text x="295.1" y="116">156</text>
<text x="52.1" y="125.7">J</text>
<text x="95.7" y="124.2">115</text>
<text x="95.7" y="121.2">107</text>
<text x="98.2" y="123.9">VINA</text>
<text x="98.2" y="120.9">VINB</text>
<text x="106.3" y="123.9">DA0</text>
<text x="106.3" y="120.9">DA1</text>
<text x="109.1" y="124.2">68</text>
<text x="109.1" y="121.2">69</text>
<text x="143.2" y="120.6">38</text>
<text x="143.2" y="123.6">39</text>
<text x="145.3" y="121">PLL1OUTp/IO</text>
<text x="145.3" y="124">_PLL1OUTn_/IO</text>
<text x="287.8" y="121.6">_PLL2OUTn_/IO</text>
<text x="293.1" y="124.6">IO</text>
<text x="295.1" y="125">141</text>
<text x="295.1" y="122">143</text>
<text x="143.2" y="126.6">41</text>
<text x="143.2" y="129.6">42</text>
<text x="145.3" y="127">IO</text>
<text x="145.3" y="130">IO</text>
<text x="293.1" y="130.6">IO</text>
<text x="293.1" y="127.6">IO</text>
<text x="295.1" y="131">139</text>
<text x="295.1" y="127.9">140</text>
<text x="143.2" y="132.6">43</text>
<text x="143.2" y="135.6">44</text>
<text x="145.3" y="133">IO</text>
<text x="145.3" y="136">IO</text>
<text x="293.1" y="136.6">IO</text>
<text x="293.1" y="133.6">IO</text>
<text x="295.1" y="136.9">137</text>
<text x="295.1" y="133.9">138</text>
<text x="52.2" y="140.7">I</text>
<text x="93.2" y="139.3">25</text>
<text x="93.2" y="142.3">26</text>
<text x="95.2" y="139.7">_IOUTA_</text>
<text x="95.2" y="142.7">IOUTA</text>
<text x="98.2" y="139.7">MODE\\TXBLANK</text>
<text x="101.6" y="142.7">TXSYNC</text>
<text x="106.1" y="139.3">62</text>
<text x="106.1" y="142.3">51</text>
<text x="143.2" y="138.6">45</text>
<text x="143.2" y="141.6">46</text>
<text x="145.3" y="139">IO</text>
<text x="145.3" y="141.9">IO</text>
<text x="293.1" y="142.5">IO</text>
<text x="293.1" y="139.6">IO</text>
<text x="295.1" y="142.9">135</text>
<text x="295.1" y="139.9">136</text>
<text x="93.2" y="145.3">30</text>
<text x="93.2" y="148.3">29</text>
<text x="95.2" y="145.7">_IOUTB_</text>
<text x="95.2" y="148.7">IOUTB</text>
<text x="103.4" y="145.7">TX0</text>
<text x="103.4" y="148.7">TX1</text>
<text x="106.1" y="145.3">50</text>
<text x="106.1" y="148.3">49</text>
<text x="143.2" y="144.6">47</text>
<text x="143.2" y="147.5">48</text>
<text x="145.3" y="144.9">IO</text>
<text x="145.3" y="147.9">IO</text>
<text x="293.1" y="148.5">IO</text>
<text x="293.1" y="145.6">IO</text>
<text x="295.1" y="148.9">133</text>
<text x="295.1" y="145.9">134</text>
<text x="52" y="154.9">H</text>
<text x="103.4" y="151.7">TX2</text>
<text x="103.4" y="154.6">TX3</text>
<text x="106.1" y="151.3">48</text>
<text x="106.1" y="154.3">47</text>
<text x="143.2" y="150.5">49</text>
<text x="143.2" y="153.5">50</text>
<text x="145.3" y="150.9">IO</text>
<text x="145.3" y="153.9">IO</text>
<text x="293.1" y="154.5">IO</text>
<text x="293.1" y="151.5">IO</text>
<text x="295.1" y="154.9">131</text>
<text x="295.1" y="151.9">132</text>
<text x="103.4" y="157.6">TX4</text>
<text x="103.4" y="160.6">TX5</text>
<text x="106.1" y="157.3">46</text>
<text x="106.1" y="160.2">45</text>
<text x="143.2" y="156.5">53</text>
<text x="143.2" y="159.5">54</text>
<text x="145.3" y="156.9">IO</text>
<text x="145.3" y="159.9">IO</text>
<text x="293.1" y="160.5">IO</text>
<text x="293.1" y="157.5">IO</text>
<text x="295.1" y="160.8">127</text>
<text x="295.1" y="157.8">128</text>
<text x="103.4" y="163.6">TX6</text>
<text x="103.4" y="166.6">TX7</text>
<text x="106.1" y="163.2">44</text>
<text x="106.1" y="166.2">43</text>
<text x="143.2" y="162.5">55</text>
<text x="143.2" y="165.5">56</text>
<text x="145.3" y="162.9">IO</text>
<text x="145.3" y="165.8">IO</text>
<text x="293.1" y="166.5">IO</text>
<text x="293.1" y="163.5">IO</text>
<text x="295.1" y="166.8">125</text>
<text x="295.1" y="163.8">126</text>
<text x="52" y="169.8">G</text>
<text x="103.4" y="169.6">TX8</text>
<text x="103.4" y="172.6">TX9</text>
<text x="106.1" y="169.2">42</text>
<text x="106.1" y="172.2">41</text>
<text x="143.2" y="168.5">57</text>
<text x="143.2" y="171.4">58</text>
<text x="145.3" y="168.8">IO</text>
<text x="145.3" y="171.8">IO</text>
<text x="293.1" y="172.4">IO</text>
<text x="293.1" y="169.4">IO</text>
<text x="295.1" y="172.8">123</text>
<text x="295.1" y="169.8">124</text>
<text x="103" y="175.6">TX10</text>
<text x="103" y="178.5">TX11</text>
<text x="106.1" y="175.2">40</text>
<text x="106.1" y="178.2">39</text>
<text x="143.2" y="174.4">59</text>
<text x="143.2" y="177.4">60</text>
<text x="145.3" y="174.8">IO</text>
<text x="145.3" y="177.8">IO</text>
<text x="293.1" y="178.4">IO</text>
<text x="293.1" y="175.4">IO</text>
<text x="295.1" y="178.7">121</text>
<text x="295.1" y="175.8">122</text>
<text x="52" y="184.7">F</text>
<text x="103" y="181.5">TX12</text>
<text x="103" y="184.5">TX13</text>
<text x="106.1" y="181.2">38</text>
<text x="106.1" y="184.1">37</text>
<text x="158.4" y="190.9" transform="rotate(-90 158.4 190.9)">IO</text>
<text x="161.4" y="190.9" transform="rotate(-90 161.4 190.9)">IO</text>
<text x="164.3" y="190.9" transform="rotate(-90 164.3 190.9)">IO</text>
<text x="167.3" y="190.9" transform="rotate(-90 167.3 190.9)">IO</text>
<text x="170.3" y="190.9" transform="rotate(-90 170.3 190.9)">IO</text>
<text x="173.3" y="190.9" transform="rotate(-90 173.3 190.9)">IO</text>
<text x="176.3" y="190.9" transform="rotate(-90 176.3 190.9)">IO</text>
<text x="179.3" y="190.9" transform="rotate(-90 179.3 190.9)">IO</text>
<text x="182.3" y="190.9" transform="rotate(-90 182.3 190.9)">IO</text>
<text x="185.3" y="190.9" transform="rotate(-90 185.3 190.9)">IO</text>
<text x="188.2" y="190.9" transform="rotate(-90 188.2 190.9)">IO</text>
<text x="191.2" y="190.9" transform="rotate(-90 191.2 190.9)">IO</text>
<text x="194.2" y="190.9" transform="rotate(-90 194.2 190.9)">IO</text>
<text x="197.2" y="190.9" transform="rotate(-90 197.2 190.9)">IO</text>
<text x="200.2" y="190.9" transform="rotate(-90 200.2 190.9)">IO</text>
<text x="203.2" y="190.9" transform="rotate(-90 203.2 190.9)">IO</text>
<text x="206.2" y="190.9" transform="rotate(-90 206.2 190.9)">IO</text>
<text x="209.2" y="190.9" transform="rotate(-90 209.2 190.9)">IO</text>
<text x="212.2" y="190.9" transform="rotate(-90 212.2 190.9)">IO</text>
<text x="215.1" y="190.9" transform="rotate(-90 215.1 190.9)">IO</text>
<text x="218.1" y="190.9" transform="rotate(-90 218.1 190.9)">IO</text>
<text x="221.1" y="190.9" transform="rotate(-90 221.1 190.9)">IO</text>
<text x="224.1" y="190.9" transform="rotate(-90 224.1 190.9)">IO</text>
<text x="227.1" y="190.9" transform="rotate(-90 227.1 190.9)">IO</text>
<text x="230.1" y="190.9" transform="rotate(-90 230.1 190.9)">IO</text>
<text x="233.1" y="190.9" transform="rotate(-90 233.1 190.9)">IO</text>
<text x="236.1" y="190.9" transform="rotate(-90 236.1 190.9)">IO</text>
<text x="239" y="190.9" transform="rotate(-90 239 190.9)">IO</text>
<text x="242" y="190.9" transform="rotate(-90 242 190.9)">IO</text>
<text x="245" y="190.9" transform="rotate(-90 245 190.9)">IO</text>
<text x="248" y="190.9" transform="rotate(-90 248 190.9)">IO</text>
<text x="251" y="190.9" transform="rotate(-90 251 190.9)">IO</text>
<text x="254" y="190.9" transform="rotate(-90 254 190.9)">IO</text>
<text x="257" y="190.9" transform="rotate(-90 257 190.9)">IO</text>
<text x="260" y="190.9" transform="rotate(-90 260 190.9)">IO</text>
<text x="263" y="190.9" transform="rotate(-90 263 190.9)">IO</text>
<text x="265.9" y="190.9" transform="rotate(-90 265.9 190.9)">IO</text>
<text x="268.9" y="190.9" transform="rotate(-90 268.9 190.9)">IO</text>
<text x="271.9" y="190.9" transform="rotate(-90 271.9 190.9)">IO</text>
<text x="274.9" y="190.9" transform="rotate(-90 274.9 190.9)">IO</text>
<text x="277.9" y="190.9" transform="rotate(-90 277.9 190.9)">IO</text>
<text x="280.9" y="190.9" transform="rotate(-90 280.9 190.9)">IO</text>
<text x="158" y="192.9" transform="rotate(-90 158 192.9)">61</text>
<text x="161" y="192.9" transform="rotate(-90 161 192.9)">62</text>
<text x="164" y="192.9" transform="rotate(-90 164 192.9)">63</text>
<text x="167" y="192.9" transform="rotate(-90 167 192.9)">64</text>
<text x="169.9" y="192.9" transform="rotate(-90 169.9 192.9)">65</text>
<text x="172.9" y="192.9" transform="rotate(-90 172.9 192.9)">66</text>
<text x="175.9" y="192.9" transform="rotate(-90 175.9 192.9)">67</text>
<text x="178.9" y="192.9" transform="rotate(-90 178.9 192.9)">68</text>
<text x="181.9" y="192.9" transform="rotate(-90 181.9 192.9)">73</text>
<text x="184.9" y="192.9" transform="rotate(-90 184.9 192.9)">74</text>
<text x="187.9" y="192.9" transform="rotate(-90 187.9 192.9)">75</text>
<text x="190.9" y="192.9" transform="rotate(-90 190.9 192.9)">76</text>
<text x="193.9" y="192.9" transform="rotate(-90 193.9 192.9)">77</text>
<text x="196.8" y="192.9" transform="rotate(-90 196.8 192.9)">78</text>
<text x="199.8" y="192.9" transform="rotate(-90 199.8 192.9)">79</text>
<text x="202.8" y="192.9" transform="rotate(-90 202.8 192.9)">82</text>
<text x="205.8" y="192.9" transform="rotate(-90 205.8 192.9)">83</text>
<text x="208.8" y="192.9" transform="rotate(-90 208.8 192.9)">84</text>
<text x="211.8" y="192.9" transform="rotate(-90 211.8 192.9)">85</text>
<text x="214.8" y="192.9" transform="rotate(-90 214.8 192.9)">86</text>
<text x="217.8" y="192.9" transform="rotate(-90 217.8 192.9)">87</text>
<text x="220.7" y="192.9" transform="rotate(-90 220.7 192.9)">88</text>
<text x="223.7" y="192.9" transform="rotate(-90 223.7 192.9)">93</text>
<text x="226.7" y="192.9" transform="rotate(-90 226.7 192.9)">94</text>
<text x="229.7" y="192.9" transform="rotate(-90 229.7 192.9)">95</text>
<text x="232.7" y="192.9" transform="rotate(-90 232.7 192.9)">98</text>
<text x="235.7" y="192.9" transform="rotate(-90 235.7 192.9)">99</text>
<text x="238.7" y="193.4" transform="rotate(-90 238.7 193.4)">100</text>
<text x="241.7" y="193.4" transform="rotate(-90 241.7 193.4)">101</text>
<text x="244.7" y="193.4" transform="rotate(-90 244.7 193.4)">104</text>
<text x="247.6" y="193.4" transform="rotate(-90 247.6 193.4)">105</text>
<text x="250.6" y="193.4" transform="rotate(-90 250.6 193.4)">106</text>
<text x="253.6" y="193.4" transform="rotate(-90 253.6 193.4)">107</text>
<text x="256.6" y="193.4" transform="rotate(-90 256.6 193.4)">108</text>
<text x="259.6" y="193.4" transform="rotate(-90 259.6 193.4)">113</text>
<text x="262.6" y="193.4" transform="rotate(-90 262.6 193.4)">114</text>
<text x="265.6" y="193.4" transform="rotate(-90 265.6 193.4)">115</text>
<text x="268.6" y="193.4" transform="rotate(-90 268.6 193.4)">116</text>
<text x="271.5" y="193.4" transform="rotate(-90 271.5 193.4)">117</text>
<text x="274.5" y="193.4" transform="rotate(-90 274.5 193.4)">118</text>
<text x="277.5" y="193.4" transform="rotate(-90 277.5 193.4)">119</text>
<text x="280.5" y="193.4" transform="rotate(-90 280.5 193.4)">120</text>
<text x="52" y="199.7">E</text>
</g>
</svg>
